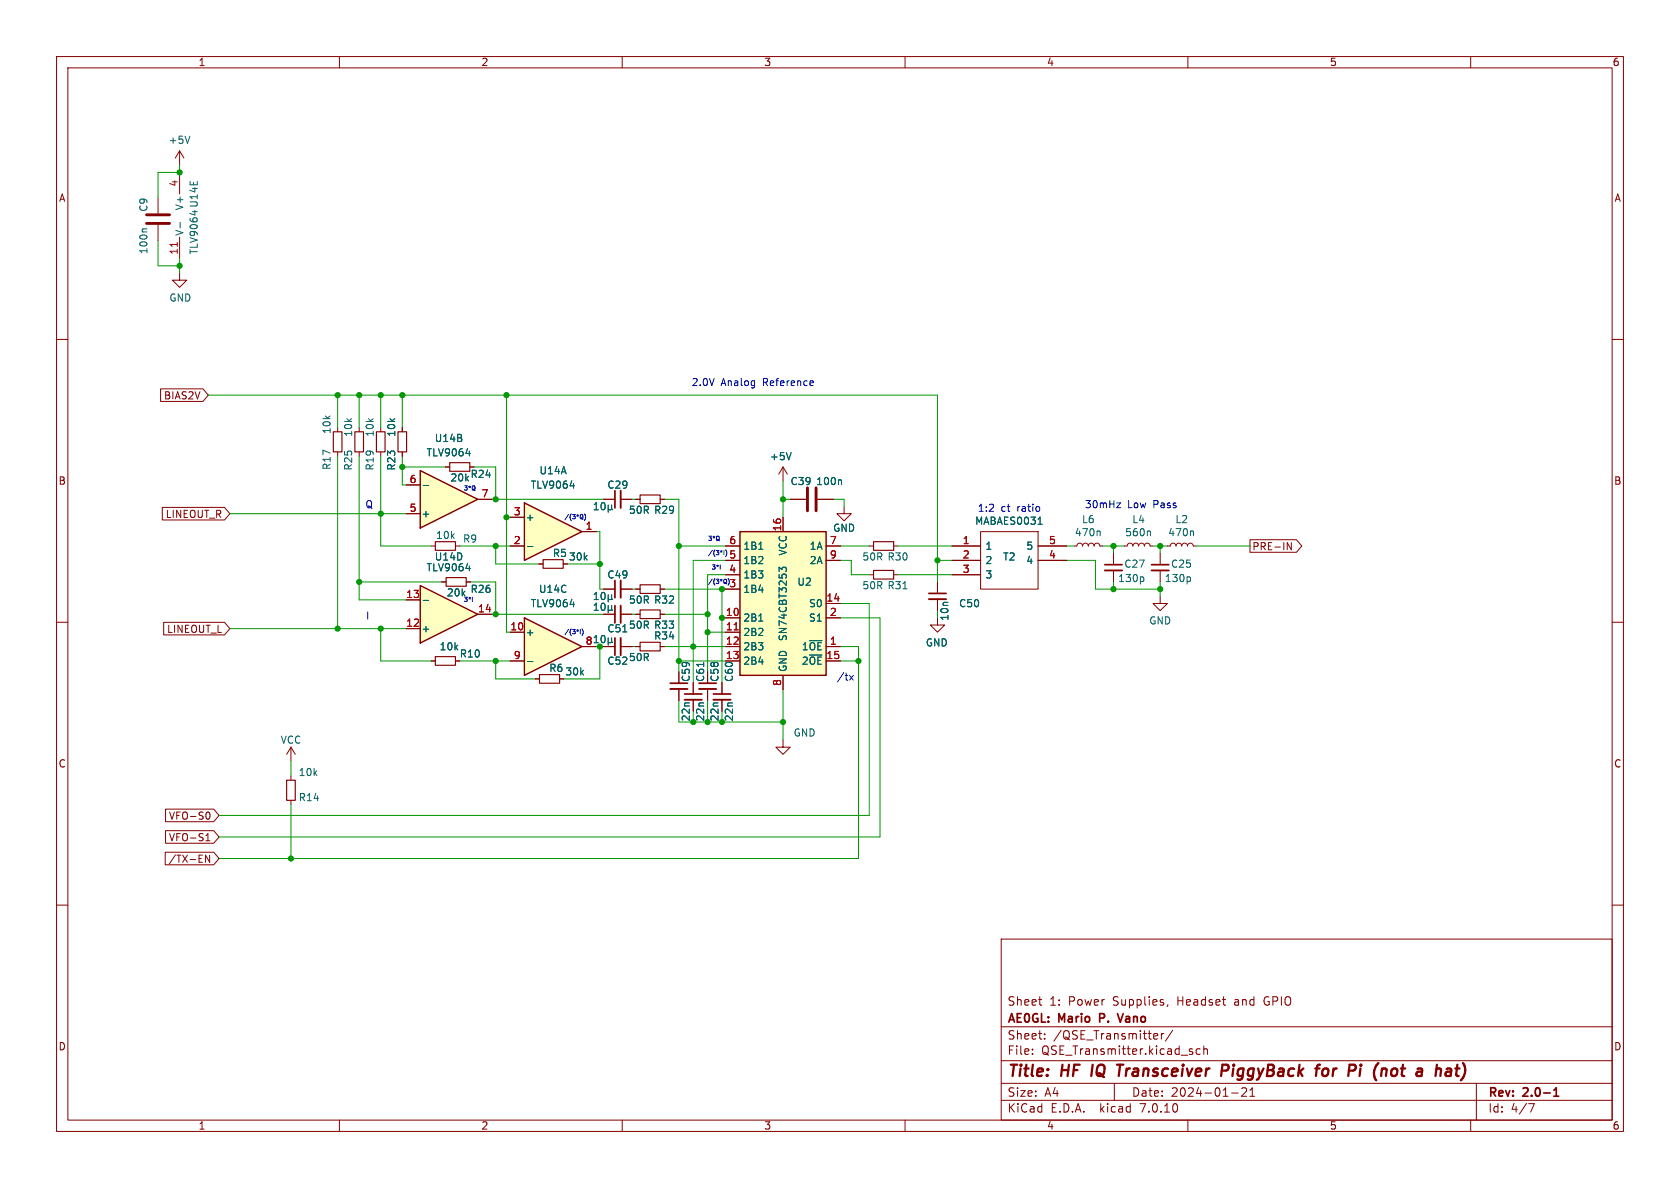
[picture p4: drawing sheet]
<svg xmlns="http://www.w3.org/2000/svg" width="297mm" height="210mm" viewBox="0 0 297 210" stroke-linecap="round" stroke-linejoin="round" font-family="sans-serif">
<g fill="none" stroke="#840000" stroke-width=".18">
<path d="M10 10h277v190h-277zM12 12h273v186h-273zM60 10v2M110 10v2M160 10v2M210 10v2M260 10v2M10 60h2M285 60h2M95.2 99.7h.8M99.6 99.7h.7M168.3 96.5h5.1"/>
<path d="M168.3 99.1h5.1M173.4 94h10.1v10.1h-10.1zM183.5 96.5h5.1M183.5 99.1h5.1M189.9 96.5h.5l.1-.3 .4-.2 .4 .2 .1 .3 .1-.3 .4-.2 .4 .2 .1 .3 .2-.3 .3-.2 .4 .2 .1 .3 .2-.3 .3-.2 .4 .2 .1 .3h.5M196.8 97.8v2M198.8 96.5h.5l.1-.3 .4-.2 .3 .2 .2 .3 .1-.3 .4-.2 .4 .2 .1 .3 .1-.3 .4-.2 .4 .2 .1 .3 .2-.3 .3-.2 .4 .2 .1 .3h.5M205.1 97.8v2M206.4 96.5h.5l.1-.3 .4-.2 .4 .2 .1 .3 .2-.3 .3-.2 .4 .2 .1 .3 .2-.3 .3-.2 .4 .2 .1 .3 .2-.3 .4-.2 .3 .2 .1 .3h.6M10 110h2M106.7 104.1h2M106.7 108.6h2"/>
<path d="M106.7 114.3h2M109.7 104.1h2.1M109.7 108.6h2.1M109.7 114.3h2.1M165.7 102.9v2M165.7 105.9v2.1M168.3 101.6h5.1M196.8 100.8v2.1M205.1 100.8v2.1M285 110h2M94.6 120h.8M98.9 120h.8"/>
<path d="M138.4 130.8v1.3h-1.2l1.2 1.3 1.3-1.3h-1.3M10 160h2M285 160h2M177 166h108v32h-108zM183.6 176.7h.6M184 177.7h.2M206.5 177.6l-.2 .3M60 198v2M110 198v2M160 198v2M177 194.5h108M177 191.5h108"/>
<path d="M177 187.5h108M177 181.5h108M182.5 186.3v.1M182.5 185.5v.1M184.7 183.6v.1M184.7 182.8v.1M197 191.5v3M204.2 182.7l.4 .1 .1 .3-.7 .1M204.6 183.6l-.4 .1M205.3 182.7v1M205.7 182.7l-.2 .1-.2 .2M207.3 182.1l-1.3 2"/>
<path d="M210 198v2M210.7 185.9l.2 .2-.2 .3M210.7 185.4l.1 .1M212.2 185.5l-.5-.1-.2 .3v.4l.1 .2h.6M212.8 185.5l.2-.1 .4 .1 .1 .9M212.8 184.9v1.5M217.7 193.2h1.2M220.3 192.4v.5l-.8 .9h.9M221 193.8h.8M221 192.7l.4-.4v1.5M260 198v2M261 191.5v6.5"/>
<path d="M270.2 195.1h1l-.6 1.5"/>
</g>
<path d="M195.3 99.8h3.1M203.6 99.8h3M108.7 102.6v3.1M108.7 107.1v3M108.7 112.8v3M164.2 104.9h3.1M194.4 180h.6M195 179.2h-.6v1.5M197.6 179.2l.5 1.5 .5-1.5M274.7 193.8h.9M274.7 192.7l.4-.4v1.5" fill="none" stroke="#840000" stroke-width=".3"/>
<path d="M193.2 188.2l-.3 2M197.5 188.2h1.1M198 188.2l-.2 2M216 189.3h.8a.55 .55 0 0 0 .4-.5 .55 .55 0 0 0-.3-.6h-.8l-.2 2M233.8 189.3a.55 .55 0 0 1 .5-.4 .55 .55 0 0 1 .5 .4v.5a.57 .57 0 0 1-1 .2M246.2 189a.52 .52 0 0 1 .8 .1M247 189.8a.62 .62 0 0 1-.7 .4M254 189l.2-.1 .5 .1-.1 1.2M257.6 188.2l-.2 1.7M258.6 187.9a2.23 2.23 0 0 1 .1 2.5" fill="none" stroke="#840000" stroke-width=".4"/>
<g fill="none" stroke="#006464" stroke-width=".18">
<path d="M183.5 92.7h.7M183.8 91.6l.1-.2v1.3M194.3 93.9l.2 .1v.7M203.2 93.9l.2 .1v.7M210.8 93.9l.2 .1v.7M105 106h.8M105 105.1l.4-.4v1.3M105 107l.4-.4v1.3M105 112.7l.4-.4v1.3M105 107.9h.8M105 113.6h.8M106.4 104.8l.2-.1a.68 .68 0 0 1 .4 .7 .68 .68 0 0 1-.4 .6l-.2-.1-.1-.4z"/>
<path d="M106.4 106.7l.2-.1a.68 .68 0 0 1 .4 .7 .68 .68 0 0 1-.4 .6l-.2-.1-.1-.4zM106.8 112.4l-.1-.1a.68 .68 0 0 0-.5 .7 .68 .68 0 0 0 .5 .6l.2-.1 .1-.4-.1-.5M107.5 105.8l.2 .2h.2l.2-.2M107.5 105.1v1.3M107.5 107v1.3M107.5 112.8v1.2M107.5 107.7l.2 .2h.2l.2-.2M107.5 113.4l.2 .2h.2l.2-.2M108.1 105.8l.2 .2M108.1 105.1v.7M108.1 107v.7M108.1 112.8v.6"/>
<path d="M108.1 107.7l.2 .2M108.1 113.4l.2 .2M110.1 111.7h.7M202 102l.2 .2v.4l-.2 .2M210.2 102l.3 .2v.4l-.3 .2"/>
</g>
<path d="M109.7 102.6v3.1M109.7 107.1v3M109.7 112.8v3M164.2 105.9h3.1M195.3 100.8h3.1M203.6 100.8h3" fill="none" stroke="#840000" stroke-width=".33"/>
<path d="M96 98.9h3.6v1.6h-3.6zM95.4 119.3h3.5v1.5h-3.5z" fill="none" stroke="#840000" stroke-width=".2"/>
<path d="M92.7 109.2l10.2 5.1-10.2 5.1z" fill="#ffffc2"/>
<path d="M92.7 109.2l10.2 5.1-10.2 5.1z" fill="none" stroke="#840000" stroke-width=".25"/>
<path d="M106.7 88.3h2M109.7 88.3h2.1M112.4 88.3h.8M116.7 88.3h.8M138.4 82.6l.8 1.2M138.4 82.6v2.5M138.4 82.6l-.7 1.2M139.7 88.3h2.8M144.5 88.3h2.8M90.2 111.8h2.5M90.2 116.8h2.5M102.9 114.3h2.5" fill="none" stroke="#840000" stroke-width=".18"/>
<path d="M104 113.2l-.2-.3 .2-.3 .4 .1 .1 .2-.2 .3M104 113.2l-.2 .2v.4l.2 .1 .4-.1 .1-.2-.1-.3-.1-.1M104 113.2h.3" fill="none" stroke="#a90000" stroke-width=".18"/>
<path d="M105 90.1h.8M105 89.2l.4-.4v1.3M106.4 89l.2-.2a.68 .68 0 0 1 .4 .7 .68 .68 0 0 1-.4 .6l-.2-.1-.1-.4zM107.5 89.9l.2 .2h.2l.2-.2M107.5 89.3v1.2M108.1 89.9l.2 .2M108.1 89.3v.6M139.9 80l-.5 1.3M148.6 84.8l.2 .2v.7M93.2 116.9h1M100.8 106.8h.8" fill="none" stroke="#006464" stroke-width=".18"/>
<path d="M113.2 87.5h3.5v1.5h-3.5z" fill="none" stroke="#840000" stroke-width=".2"/>
<path d="M142.7 86.2v4.1M144.3 86.2v4.1" fill="none" stroke="#840000" stroke-width=".51"/>
<path d="M109.7 86.7v3.1" fill="none" stroke="#840000" stroke-width=".33"/>
<path d="M108.7 86.7v3.1" fill="none" stroke="#840000" stroke-width=".3"/>
<path d="M92.7 88.9l10.2 5.1-10.2 5.1z" fill="#ffffc2"/>
<path d="M92.7 88.9l10.2 5.1-10.2 5.1zM130.8 94h15.2v25.4h-15.2z" fill="none" stroke="#840000" stroke-width=".25"/>
<g fill="none" stroke="#840000" stroke-width=".18">
<path d="M90.2 96.5h2.5M90.2 91.4h2.5M102.9 94h2.5M128.3 96.5h2.5M128.3 99.1h2.5M138.4 91.4v2.6M146 96.5h2.6M146 99.1h2.6M76.2 116.8h.8M80.5 116.8h.8M112.4 114.3h.8M112.4 104.1h.8"/>
<path d="M112.4 108.6h.8M116.7 114.3h.8M116.7 104.1h.8M116.7 108.6h.8M120 118.7v2.1M128.3 114.3h2.5M128.3 109.2h2.5M128.3 111.8h2.5M128.3 116.8h2.5M128.3 104.1h2.5M128.3 101.6h2.5M130.8 119.4h.1"/>
<path d="M138.4 119.4v2.5M146 114.3h2.6M146 109.2h2.6M146 116.8h2.6M146 106.7h2.6M51.4 132.1v2.5M51.4 137.2v.7M51.4 132.1l-.7 1.3M51.4 132.1l.8 1.3M120 121.8v2M122.6 120.7v2M122.6 123.7v2"/>
<path d="M51.4 141.5v.7"/>
</g>
<path d="M93.2 96.6h1M100.8 85.9h.8M134.1 97.1h.8M124.4 117.1v.7M134.1 109.8h.8M138.9 101l.1-.5-.1-.2h-.6l-.1 .4-.5-.4v.8" fill="none" stroke="#006464" stroke-width=".18"/>
<path d="M130.8 94h15.2v25.4h-15.2z" fill="#ffffc2" stroke="#ffffc2" stroke-width=".18"/>
<path d="M129.8 111.3h.7" fill="none" stroke="#a90000" stroke-width=".18"/>
<path d="M77 116.1h3.5v1.5h-3.5zM113.2 103.4h3.5v1.5h-3.5zM113.2 113.5h3.5v1.6h-3.5zM113.2 107.8h3.5v1.5h-3.5zM50.7 137.9h1.5v3.6h-1.5z" fill="none" stroke="#840000" stroke-width=".2"/>
<path d="M118.5 121.8h3M121 123.7h3.1" fill="none" stroke="#840000" stroke-width=".33"/>
<path d="M118.5 120.8h3M121 122.7h3.1" fill="none" stroke="#840000" stroke-width=".3"/>
<path d="M74.3 103.5l10.2 5.1-10.2 5.1z" fill="#ffffc2"/>
<path d="M74.3 103.5l10.2 5.1-10.2 5.1z" fill="none" stroke="#840000" stroke-width=".25"/>
<g fill="none" stroke="#840000" stroke-width=".18">
<path d="M63.5 75.6v.7M63.5 79.9v.7M67.3 75.6v.7M67.3 79.9v.7M71.1 75.6v.7M71.1 79.9v.7M76.2 96.5h.8M78.7 82.6h.8M80.5 96.5h.8M83.1 82.6h.7M149.2 89.5v1.3h-1.2l1.2 1.3 1.3-1.3h-1.3M153.7 96.5h.7"/>
<path d="M158 96.5h.7M71.8 111.1h2.5M71.8 106h2.5M78.1 102.9h.8M82.4 102.9h.8M84.5 108.6h2.5M153.7 101.6h.7M158 101.6h.7M165.7 109.2v1.3h-1.2l1.2 1.3 1.3-1.3h-1.3M205.1 105.4v1.3h-1.3l1.3 1.3 1.3-1.3h-1.3M125.1 121.8v2M127.6 120.7v2"/>
<path d="M127.6 123.7v2"/>
</g>
<path d="M74.8 106.1h1M82.4 100.5h.8M159.6 104.1h.8" fill="none" stroke="#006464" stroke-width=".18"/>
<path d="M123.6 121.8h3M126.1 123.7h3.1" fill="none" stroke="#840000" stroke-width=".33"/>
<path d="M123.6 120.8h3M126.1 122.7h3.1" fill="none" stroke="#840000" stroke-width=".3"/>
<path d="M62.7 76.3h1.6v3.6h-1.6zM66.5 76.3h1.6v3.6h-1.6zM70.4 76.3h1.5v3.6h-1.5zM77 95.8h3.5v1.5h-3.5zM79.5 81.8h3.6v1.5h-3.6zM154.4 95.8h3.6v1.5h-3.6zM78.9 102.1h3.5v1.5h-3.5zM154.4 100.8h3.6v1.6h-3.6z" fill="none" stroke="#840000" stroke-width=".2"/>
<path d="M74.3 83.2l10.2 5.1-10.2 5z" fill="#ffffc2"/>
<path d="M74.3 83.2l10.2 5.1-10.2 5z" fill="none" stroke="#840000" stroke-width=".25"/>
<g fill="none" stroke="#840000" stroke-width=".18">
<path d="M27.9 34.9v2.8M27.9 39.8v2.7M31.7 26.7v2.5M31.7 30.5v3.8M31.7 26.7l-.7 1.2M31.7 26.7l.8 1.2M31.7 48.3v1.2h1.3l-1.3 1.3-1.2-1.3h1.2M31.7 41.9v3.8M28.4 68.7h7.5l.9 1.2-.9 1.1h-7.5zM59.7 75.6v.7M59.7 79.9v.7M71.1 75.6v.7"/>
<path d="M71.1 79.9v.7M28.7 89.7h11l.9 1.1-.9 1.1h-11zM71.8 90.8h2.5M71.8 85.7h2.5M78.7 82.6h.8M83.1 82.6h.7M84.5 88.3h2.5M90.2 96.5h2.5M90.2 91.4h2.5M95.2 99.7h.8M99.6 99.7h.7M102.9 94h2.5"/>
<path d="M106.7 88.3h2M109.7 88.3h2.1M112.4 88.3h.8M116.7 88.3h.8M128.3 99.1h2.5M128.3 96.5h2.5M138.4 91.4v2.6M139.7 88.3h2.8M144.5 88.3h2.8M146 99.1h2.6M146 96.5h2.6M168.3 99.1h5.1"/>
<path d="M168.3 96.5h5.1M183.5 99.1h5.1M183.5 96.5h5.1M221 95.4h8.2l.9 1.1-.9 1.1h-8.2zM227.6 95.9l.7 1.3v-1.3M28.9 110h10.8l.9 1.1-.9 1.1h-10.8zM71.8 111.1h2.5M71.8 106h2.5M76.2 116.8h.8M78.1 102.9h.8M80.5 116.8h.8M82.4 102.9h.8"/>
<path d="M84.5 108.6h2.5M90.2 116.8h2.5M90.2 111.8h2.5M102.9 114.3h2.5M106.7 108.6h2M106.7 114.3h2M106.7 104.1h2M109.7 108.6h2.1M109.7 114.3h2.1M109.7 104.1h2.1M112.4 108.6h.8M112.4 114.3h.8"/>
<path d="M112.4 104.1h.8M116.7 108.6h.8M116.7 114.3h.8M116.7 104.1h.8M120 118.7v2.1M128.3 116.8h2.5M128.3 114.3h2.5M128.3 104.1h2.5M128.3 109.2h2.5M128.3 111.8h2.5M128.3 101.6h2.5M138.4 119.4v2.5"/>
<path d="M146 116.8h2.6M146 114.3h2.6M146 109.2h2.6M146 106.7h2.6M165.7 102.9v2M165.7 105.9v2.1M168.3 101.6h5.1M94.6 120h.8M98.9 120h.8M120 121.8v2M122.6 120.7v2M122.6 123.7v2"/>
<path d="M125.1 121.8v2M127.6 120.7v2M127.6 123.7v2M29.2 150.7h8.6l.9 1.1-.9 1.1h-8.6zM29.3 143h8.5l.9 1.1-.9 1.2h-8.5zM29.3 146.8h8.5l.9 1.2-.9 1.1h-8.5zM36.4 148.6h.7M36.4 147.7l.4-.3v1.2M36.7 143.5a.68 .68 0 0 1 .4 .7 .68 .68 0 0 1-.4 .6M37.1 151.2v1.2l-.8-1.2v1.2"/>
</g>
<g fill="none" stroke="#006464" stroke-width=".18">
<path d="M31.8 39.3v1M33.6 24.1l-.5 1.2M26 40.5h-.7l-.2 .1M74.8 85.8h1M82.4 80.2h.8M93.2 96.6h1M100.8 85.9h.8M105 90.1h.8M105 89.2l.4-.4v1.3M106.4 89l.2-.2a.68 .68 0 0 1 .4 .7 .68 .68 0 0 1-.4 .6l-.2-.1-.1-.4zM107.5 89.9l.2 .2h.2l.2-.2M107.5 89.3v1.2"/>
<path d="M108.1 89.9l.2 .2M108.1 89.3v.6M134.1 97.1h.8M139.9 80l-.5 1.3M148.6 84.8l.2 .2v.7M183.5 92.7h.7M183.8 91.6l.1-.2v1.3M74.8 106.1h1M82.4 100.5h.8M93.2 116.9h1M100.8 106.8h.8M105 105.1l.4-.4v1.3"/>
<path d="M105 107l.4-.4v1.3M105 112.7l.4-.4v1.3M105 113.6h.8M105 107.9h.8M105 106h.8M106.4 104.8l.2-.1a.68 .68 0 0 1 .4 .7 .68 .68 0 0 1-.4 .6l-.2-.1-.1-.4zM106.4 106.7l.2-.1a.68 .68 0 0 1 .4 .7 .68 .68 0 0 1-.4 .6l-.2-.1-.1-.4zM106.8 112.4l-.1-.1a.68 .68 0 0 0-.5 .7 .68 .68 0 0 0 .5 .6l.2-.1 .1-.4-.1-.5M107.5 105.1v1.3M107.5 107v1.3M107.5 112.8v1.2M107.5 113.4l.2 .2h.2l.2-.2"/>
<path d="M107.5 107.7l.2 .2h.2l.2-.2M107.5 105.8l.2 .2h.2l.2-.2M108.1 105.1v.7M108.1 107v.7M108.1 112.8v.6M108.1 113.4l.2 .2M108.1 107.7l.2 .2M108.1 105.8l.2 .2M110.1 111.7h.7M124.4 117.1v.7M134.1 109.8h.8M138.9 101l.1-.5-.1-.2h-.6l-.1 .4-.5-.4v.8"/>
</g>
<path d="M58.9 76.3h1.6v3.6h-1.6z" fill="none" stroke="#840000" stroke-width=".2"/>
<path d="M31.3 42.8v.8M104 113.2l-.2-.3 .2-.3 .4 .1 .1 .2-.2 .3M104 113.2l-.2 .2v.4l.2 .1 .4-.1 .1-.2-.1-.3-.1-.1M104 113.2h.3M129.8 111.3h.7" fill="none" stroke="#a90000" stroke-width=".18"/>
<path d="M25.9 39.5h4.1M25.9 38h4.1" fill="none" stroke="#840000" stroke-width=".51"/>
<g fill="none" stroke="#0000c2" stroke-width=".18">
<path d="M143.6 67.3l.2 .3-.6 .1M143.7 68.1l-.1 .1M102.7 91h.3l.1 .2-.1 .4-.3 .1M102.8 91.5l.3 .3M103.3 90.9h.1M103.4 90.9a.9 .9 0 0 1 0 1M127.3 99.9v.7M127.7 97.4l-.2 .1M128 97.3v.8M197.4 88.9h.7l-.7 .9h.7M83.5 105.6v.7M102.3 111.4l-.2 .1"/>
<path d="M102.6 111.3v.7M102.9 111.2a.87 .87 0 0 1 0 1.1M128.1 102.4h.2M128.1 103.2h.2M128.2 103l.2 .1M150.2 119.4l.6 .8M150.8 119.4l-.6 .8"/>
</g>
<g fill="none" stroke="#009600" stroke-width=".18">
<path d="M31.7 29.2v1.3h-3.8v4.4M27.9 42.5v4.5h3.8M31.7 45.7v2.6M36.8 69.9h128.9v33M59.7 69.9v5.7M63.5 69.9v5.7M67.3 69.9v5.7M71.1 69.9v5.7M89.5 69.9v41.9h.7M40.6 90.8h31.2M59.7 80.6v30.5M63.5 80.6v25.4h8.3"/>
<path d="M67.3 80.6v15.9h8.9M71.1 82.6h7.6M71.1 80.6v5.1h.7M81.3 96.5h8.9M83.8 82.6h3.8v5.7M87 88.3h19.7M87.6 96.5v3.2h7.6M89.5 91.4h.7M100.3 99.7h5.7M105.4 94h.6v10.1h.7M111.8 88.3h.6M117.5 88.3h2.5v30.4"/>
<path d="M120 96.5h8.3M128.3 99.1h-5.7v21.6M138.4 88.3h1.3M138.4 85.1v6.3M147.3 88.3h1.9v1.2M148.6 96.5h5.1M148.6 99.1h1.9v2.5h3.2M158.7 96.5h9.6M165.7 99.1h2.6M188.6 96.5h1.3M188.6 99.1h5.1v5h11.4M194.9 96.5h3.9"/>
<path d="M196.8 96.5v1.3M203.8 96.5h2.6M205.1 96.5v1.3M211.5 96.5h9.5M40.6 111.1h31.2M63.5 102.9h14.6M67.3 111.1v5.7h8.9M81.3 116.8h8.9M83.2 102.9h4.4v5.7M87 108.6h19.7M87.6 116.8v3.2h7M105.4 114.3h1.3"/>
<path d="M106 114.3v5.7h-6.3M111.8 114.3h.6M111.8 108.6h.6M111.8 104.1h.6M117.5 114.3h10.8M117.5 108.6h7.6M117.5 104.1h10.8M120 116.8h8.3M125.1 111.8h3.2M127.6 109.2h.7M127.6 104.1v16.6M128.3 101.6h-3.2v17.1"/>
<path d="M148.6 114.3h3.2v37.5h-113.1M148.6 116.8h3.2M148.6 109.2h7v38.8h-116.9M148.6 106.7h5.1v37.4h-115M158.7 101.6h9.6M165.7 108v1.2M196.8 102.9v1.2M205.1 102.9v2.5M51.4 134.6v2.6M120 123.8v3.8h18.4M125.1 123.8v3.8M138.4 121.9v8.9"/>
<path d="M51.4 142.2v9.6"/>
</g>
<g fill="#009600" stroke="#009600" stroke-width=".18">
<circle cx="89.5" cy="69.9" r=".46"/>
<circle cx="87.6" cy="88.3" r=".46"/>
<circle cx="59.7" cy="111.1" r=".46"/>
<circle cx="67.3" cy="111.1" r=".46"/>
<circle cx="87.6" cy="116.8" r=".46"/>
<circle cx="51.4" cy="151.8" r=".46"/>
<circle cx="63.5" cy="102.9" r=".46"/>
<circle cx="63.5" cy="69.9" r=".46"/>
<circle cx="67.3" cy="69.9" r=".46"/>
<circle cx="59.7" cy="69.9" r=".46"/>
<circle cx="71.1" cy="69.9" r=".46"/>
<circle cx="31.7" cy="30.5" r=".46"/>
<circle cx="31.7" cy="47" r=".46"/>
<circle cx="106" cy="99.7" r=".46"/>
<circle cx="87.6" cy="96.5" r=".46"/>
<circle cx="87.6" cy="108.6" r=".46"/>
<circle cx="106" cy="114.3" r=".46"/>
<circle cx="89.5" cy="91.4" r=".46"/>
<circle cx="67.3" cy="90.8" r=".46"/>
<circle cx="71.1" cy="82.6" r=".46"/>
<circle cx="138.4" cy="88.3" r=".46"/>
<circle cx="151.8" cy="116.8" r=".46"/>
<circle cx="138.4" cy="127.6" r=".46"/>
<circle cx="127.6" cy="127.6" r=".46"/>
<circle cx="125.1" cy="127.6" r=".46"/>
<circle cx="122.6" cy="127.6" r=".46"/>
<circle cx="120" cy="116.8" r=".46"/>
<circle cx="122.6" cy="114.3" r=".46"/>
<circle cx="125.1" cy="108.6" r=".46"/>
<circle cx="127.6" cy="109.2" r=".46"/>
<circle cx="127.6" cy="104.1" r=".46"/>
<circle cx="125.1" cy="111.8" r=".46"/>
<circle cx="120" cy="96.5" r=".46"/>
<circle cx="196.8" cy="96.5" r=".46"/>
<circle cx="205.1" cy="96.5" r=".46"/>
<circle cx="165.7" cy="99.1" r=".46"/>
<circle cx="196.8" cy="104.1" r=".46"/>
<circle cx="205.1" cy="104.1" r=".46"/>
</g>
<g font-size="2.8" fill="#840000">
<text x="178" y="190.9">Title:</text>
<text x="187.7" y="190.9">HF</text>
<text x="193.8" y="190.9">IQ</text>
<text x="199.2" y="190.9">Transceiver</text>
<text x="218.3" y="190.9">PiggyBack</text>
<text x="235.9" y="190.9">for</text>
<text x="242.4" y="190.9">Pi</text>
<text x="247.7" y="190.9">(not</text>
<text x="256.1" y="190.9">a</text>
</g>
<g font-size="2.1" fill="#840000">
<text x="178" y="178">Sheet</text>
<text x="185.5" y="178">1:</text>
<text x="189" y="178">Power</text>
<text x="196.9" y="178">Supplies,</text>
<text x="208.4" y="178">Headset</text>
<text x="218.6" y="178">and</text>
<text x="224" y="178">GPIO</text>
<text x="178" y="184">Sheet:</text>
<text x="178" y="181.2">AE0GL:</text>
<text x="186.2" y="184">/QSE_Transmitter/</text>
<text x="187.2" y="181.2">Mario</text>
<text x="195.1" y="181.2">P.</text>
<text x="199" y="181.2">Vano</text>
<text x="178" y="186.7">File:</text>
<text x="184.1" y="186.7">QSE_Transmitter.kicad_sch</text>
<text x="178" y="196.9">KiCad</text>
<text x="178" y="194.1">Size:</text>
<text x="184.7" y="194.1">A4</text>
<text x="185.7" y="196.9">E.D.A.</text>
<text x="194.6" y="196.9">kicad</text>
<text x="200" y="194.1">Date:</text>
<text x="201.8" y="196.9">7.0.10</text>
<text x="207" y="194.1">2024-01-21</text>
<text x="263" y="194.3">Rev:</text>
<text x="263" y="196.9">Id:</text>
<text x="267.1" y="196.9">4/7</text>
<text x="269.4" y="194.3">2.0-1</text>
</g>
<g font-size="1.8" fill="#840000">
<text x="35" y="11.9">1</text>
<text x="85" y="11.9">2</text>
<text x="135" y="11.9">3</text>
<text x="185" y="11.9">4</text>
<text x="235" y="11.9">5</text>
<text x="285" y="11.9">6</text>
<text x="10.3" y="35.9">A</text>
<text x="285.3" y="35.9">A</text>
<text x="28.9" y="70.8">BIAS2V</text>
<text x="10.3" y="85.9">B</text>
<text x="285.3" y="85.9">B</text>
<text x="29.2" y="91.8">LINEOUT_R</text>
<text x="221.3" y="97.5">PRE-IN</text>
<text x="29.4" y="112.1">LINEOUT_L</text>
<text x="10.3" y="135.9">C</text>
<text x="285.3" y="135.9">C</text>
<text x="29.8" y="145.1">VFO-S0</text>
<text x="29.8" y="148.9">VFO-S1</text>
<text x="29.7" y="152.7">/TX-EN</text>
<text x="10.3" y="185.9">D</text>
<text x="285.3" y="185.9">D</text>
<text x="35" y="199.9">1</text>
<text x="85" y="199.9">2</text>
<text x="135" y="199.9">3</text>
<text x="185" y="199.9">4</text>
<text x="235" y="199.9">5</text>
<text x="285" y="199.9">6</text>
</g>
<g font-size="1.8" fill="#006464">
<text x="29.7" y="25.6">+5V</text>
<text x="26.3" y="37.5" transform="rotate(-90 26.3 37.5)">C9</text>
<text x="32.6" y="41.8" transform="rotate(-90 32.6 41.8)">V-</text>
<text x="32.6" y="37.3" transform="rotate(-90 32.6 37.3)">V+</text>
<text x="26.3" y="45" transform="rotate(-90 26.3 45)">100n</text>
<text x="35.2" y="45.1" transform="rotate(-90 35.2 45.1)">TLV9064 U14E</text>
<text x="29.8" y="53.5">GND</text>
<text x="58.6" y="76.8" transform="rotate(-90 58.6 76.8)">10k</text>
<text x="62.5" y="77.3" transform="rotate(-90 62.5 77.3)">10k</text>
<text x="66.3" y="77.3" transform="rotate(-90 66.3 77.3)">10k</text>
<text x="70.1" y="77.3" transform="rotate(-90 70.1 77.3)">10k</text>
<text x="58.6" y="83.2" transform="rotate(-90 58.6 83.2)">R17</text>
<text x="62.5" y="83.3" transform="rotate(-90 62.5 83.3)">R25</text>
<text x="66.3" y="83.3" transform="rotate(-90 66.3 83.3)">R19</text>
<text x="70.1" y="83.3" transform="rotate(-90 70.1 83.3)">R23</text>
<text x="75.3" y="80.9">TLV9064</text>
<text x="76.8" y="78.3">U14B</text>
<text x="136" y="81.6">+5V</text>
<text x="79.5" y="85.3">20k</text>
<text x="83.1" y="84.7">R24</text>
<text x="93.7" y="86.6">TLV9064</text>
<text x="95.3" y="84">U14A</text>
<text x="107.3" y="86.6">C29</text>
<text x="139.7" y="86">C39</text>
<text x="144.2" y="86">100n</text>
<text x="74.4" y="91.7">+</text>
<text x="77" y="95.5">10k</text>
<text x="92.8" y="92.3">+</text>
<text x="111.1" y="91">50R R29</text>
<text x="147.2" y="94.2">GND</text>
<text x="172.3" y="93">MABAES0031</text>
<text x="189.9" y="95">470n</text>
<text x="191.2" y="92.7">L6</text>
<text x="198.8" y="95">560n</text>
<text x="200.1" y="92.7">L4</text>
<text x="206.4" y="95">470n</text>
<text x="207.7" y="92.7">L2</text>
<text x="75.3" y="101.2">TLV9064</text>
<text x="76.8" y="99.3">U14D</text>
<text x="81.8" y="96.1">R9</text>
<text x="97.6" y="98.7">R5</text>
<text x="100.5" y="99.3">30k</text>
<text x="131.3" y="99.9">1B2</text>
<text x="131.3" y="97.4">1B1</text>
<text x="139.3" y="98.3" transform="rotate(-90 139.3 98.3)">VCC</text>
<text x="143" y="97.4">1A</text>
<text x="143" y="99.9">2A</text>
<text x="152.4" y="99.3">50R R30</text>
<text x="174.1" y="97.4">1</text>
<text x="174.1" y="99.9">2</text>
<text x="177.2" y="99.3">T2</text>
<text x="181.3" y="99.9">4</text>
<text x="181.3" y="97.4">5</text>
<text x="198.7" y="100.6">C27</text>
<text x="206.9" y="100.6">C25</text>
<text x="78.9" y="105.6">20k</text>
<text x="83.1" y="105">R26</text>
<text x="93.7" y="107.5">TLV9064</text>
<text x="95.2" y="105">U14C</text>
<text x="107.3" y="102.5">C49</text>
<text x="111.1" y="106.9">50R R32</text>
<text x="131.3" y="105">1B4</text>
<text x="131.3" y="102.5">1B3</text>
<text x="140.9" y="103.7">U2</text>
<text x="142.9" y="107.5">S0</text>
<text x="152.4" y="104.4">50R R31</text>
<text x="169.5" y="107.5">C50</text>
<text x="174.1" y="102.5">3</text>
<text x="197.6" y="103.1">130p</text>
<text x="205.8" y="103.1">130p</text>
<text x="74.4" y="112">+</text>
<text x="92.8" y="112.6">+</text>
<text x="107.3" y="112">C51</text>
<text x="111.1" y="111.4">50R R33</text>
<text x="115.5" y="113.3">R34</text>
<text x="131.3" y="110.1">2B1</text>
<text x="131.3" y="112.6">2B2</text>
<text x="139.3" y="113.4" transform="rotate(-90 139.3 113.4)">SN74CBT3253</text>
<text x="142.9" y="110.1">S1</text>
<text x="167.9" y="109.8" transform="rotate(-90 167.9 109.8)">10n</text>
<text x="203.1" y="110.6">GND</text>
<text x="77.6" y="115.2">10k</text>
<text x="81.2" y="116.4">R10</text>
<text x="97" y="119">R6</text>
<text x="99.8" y="119.6">30k</text>
<text x="107.3" y="117.7">C52</text>
<text x="111.1" y="117.1">50R</text>
<text x="131.3" y="115.2">2B3</text>
<text x="131.3" y="117.7">2B4</text>
<text x="139.3" y="118.9" transform="rotate(-90 139.3 118.9)">GND</text>
<text x="141.6" y="115.2">1~{OE}</text>
<text x="141.6" y="117.7">2~{OE}</text>
<text x="163.6" y="114.5">GND</text>
<text x="122.1" y="120.6" transform="rotate(-90 122.1 120.6)">C59</text>
<text x="124.7" y="120.6" transform="rotate(-90 124.7 120.6)">C61</text>
<text x="127.2" y="120.6" transform="rotate(-90 127.2 120.6)">C58</text>
<text x="129.8" y="120.6" transform="rotate(-90 129.8 120.6)">C60</text>
<text x="49.5" y="131.7">VCC</text>
<text x="122.1" y="127.6" transform="rotate(-90 122.1 127.6)">22n</text>
<text x="124.7" y="127.6" transform="rotate(-90 124.7 127.6)">22n</text>
<text x="127.2" y="127.6" transform="rotate(-90 127.2 127.6)">22n</text>
<text x="129.8" y="127.6" transform="rotate(-90 129.8 127.6)">22n</text>
<text x="140.2" y="130.4">GND</text>
<text x="52.7" y="137.4">10k</text>
<text x="52.7" y="141.8">R14</text>
</g>
<g font-size="1.8" fill="#a90000">
<text x="31.5" y="33.1" transform="rotate(-90 31.5 33.1)">4</text>
<text x="31.5" y="45.1" transform="rotate(-90 31.5 45.1)">11</text>
<text x="72.3" y="85.5">6</text>
<text x="85" y="88">7</text>
<text x="72.3" y="90.6">5</text>
<text x="90.7" y="91.2">3</text>
<text x="103.4" y="93.7">1</text>
<text x="138.2" y="94" transform="rotate(-90 138.2 94)">16</text>
<text x="90.7" y="96.3">2</text>
<text x="128.8" y="101.3">4</text>
<text x="128.8" y="98.8">5</text>
<text x="128.8" y="96.3">6</text>
<text x="146.6" y="96.3">7</text>
<text x="146.6" y="98.8">9</text>
<text x="170.1" y="96.3">1</text>
<text x="170.1" y="98.8">2</text>
<text x="170.1" y="101.3">3</text>
<text x="185.3" y="98.8">4</text>
<text x="185.3" y="96.3">5</text>
<text x="71.7" y="105.8">13</text>
<text x="128.8" y="103.9">3</text>
<text x="146" y="106.4">14</text>
<text x="71.7" y="110.9">12</text>
<text x="84.4" y="108.3">14</text>
<text x="90.1" y="111.5">10</text>
<text x="128.2" y="109">10</text>
<text x="128.2" y="111.5">11</text>
<text x="146.6" y="109">2</text>
<text x="90.7" y="116.6">9</text>
<text x="128.2" y="114">12</text>
<text x="128.2" y="116.6">13</text>
<text x="146" y="116.6">15</text>
<text x="146.6" y="114">1</text>
<text x="138.2" y="121.4" transform="rotate(-90 138.2 121.4)">8</text>
</g>
<g font-size="1.8" fill="#0000c2">
<text x="122.2" y="68.3">2.0V</text>
<text x="127.5" y="68.3">Analog</text>
<text x="135" y="68.3">Reference</text>
<text x="64.5" y="89.9">Q</text>
<text x="191.7" y="89.9">30mHz</text>
<text x="199.3" y="89.9">Low</text>
<text x="204" y="89.9">Pass</text>
<text x="172.8" y="90.6">1:2</text>
<text x="177" y="90.6">ct</text>
<text x="179.9" y="90.6">ratio</text>
<text x="64.6" y="109.6">I</text>
<text x="147.8" y="120.4">/tx</text>
</g>
<g font-size="1.1" fill="#0000c2">
<text x="81.9" y="86.7">3*Q</text>
<text x="99.7" y="91.8">/(3*Q)</text>
<text x="125.1" y="95.6">3*Q</text>
<text x="125.1" y="98.2">/(3*I)</text>
<text x="125.7" y="100.7">3*I</text>
<text x="81.9" y="106.4">3*I</text>
<text x="125.1" y="103.3">/(3*Q)</text>
<text x="99.7" y="112.1">/(3*I)</text>
</g>
</svg>
